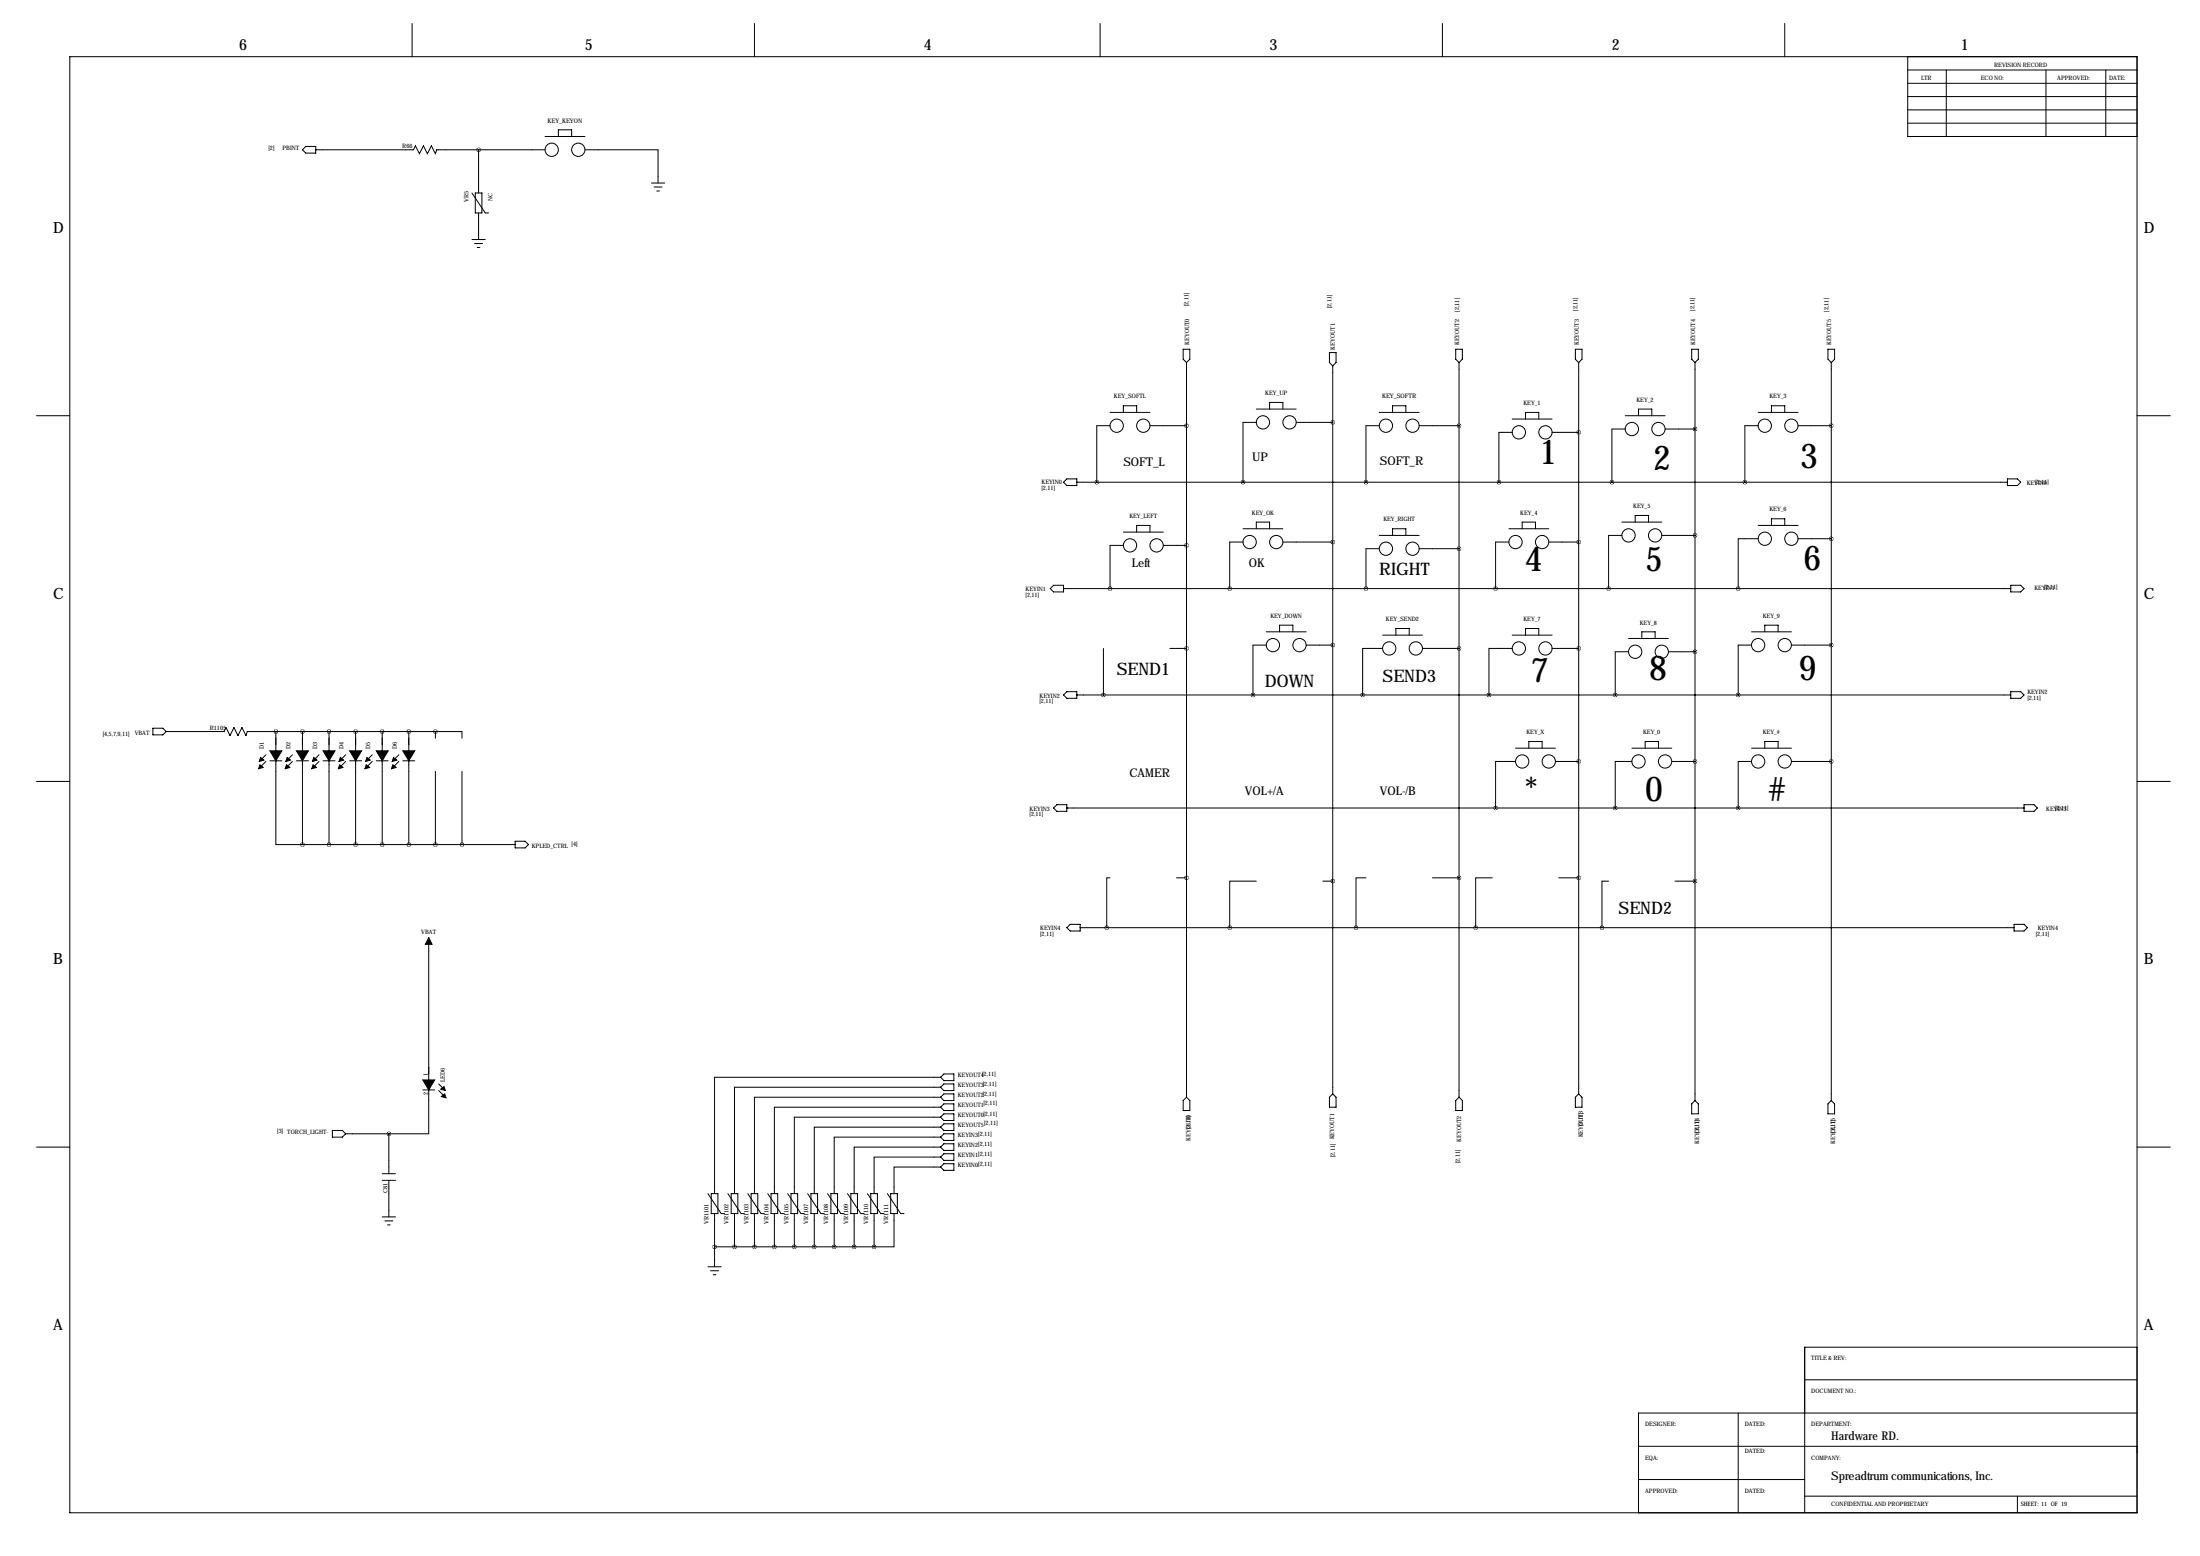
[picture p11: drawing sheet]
<svg xmlns="http://www.w3.org/2000/svg" width="841mm" height="594mm" viewBox="0 0 841 594" stroke-linecap="round" stroke-linejoin="round" font-family="sans-serif">
<g fill="none" stroke="#000" stroke-width=".38">
<path d="M157.5 9v12.7M288.3 9v12.7M420.4 9v12.7M551.2 9v12.7M682 9v12.7M26.7 21.7h789.9v556.2h-789.9zM729 36.9h87.6M729 21.7v30.4h87.6M729 31.8h87.6M729 26.7h87.6M743.7 26.7v25.4M781.8 26.7v25.4"/>
<path d="M804.7 26.7v25.4M115.6 57.2l1.2-1.2h3.8v2.5h-3.8zM120.6 57.2h37.4l.7-1.5 1.6 3 1.5-3 1.5 3 1.5-3 1.6 3 .5-1.5h41.4M182.9 57.2v16.5M208.3 52.1h15.2M213.4 52.1v-2.5h5v2.5M223.5 57.2h28v12.7M729 47.1h87.6M729 42h87.6M180.3 73.7l5.1 7.7h1.3M181.6 73.7h2.5v7.7h-2.5zM248.9 69.9h5.1"/>
<path d="M249.9 71.4h3.1M251 73h1M180.3 91.5h5.1M181.4 93h3M182.4 94.6h1M182.9 81.4v10.1M452.1 133.4h2.6v3.8l-1.3 1.3-1.3-1.3zM453.4 138.5v280.7M508 134.7h2.5v3.8l-1.2 1.3-1.3-1.3zM509.3 139.8v278.1M556.3 133.4h2.5v3.8l-1.3 1.3-1.2-1.3zM557.5 138.5v280.7"/>
<path d="M602 133.4h2.5v3.8l-1.3 1.3-1.2-1.3zM603.2 138.5v279.4M646.4 133.4h2.6v3.8l-1.3 1.3-1.3-1.3zM647.7 138.5v281.9M698.5 133.4h2.5v3.8l-1.2 1.3-1.3-1.3zM699.8 138.5v281.9M14 158.8h12.7M424.2 157.6h15.2M429.3 157.6v-2.6h5v2.6M480.1 156.3h15.2M485.1 156.3v-2.6h5.1v2.6M527 157.6h15.3"/>
<path d="M532.1 157.6v-2.6h5.1v2.6M621 158.8h15.3M626.1 158.8v-2.5h5.1v2.5M671.8 157.6h15.3M676.9 157.6v-2.6h5.1v2.6M816.6 158.8h12.7M424.2 162.6h-5.1v21.6M439.4 162.6h14M480.1 161.4h-5.1v22.8M495.3 161.4h14M527 162.6h-5v21.6M542.3 162.6h15.2"/>
<path d="M577.8 160.1h15.3M577.8 165.2h-5v19M582.9 160.1v-2.5h5.1v2.5M593.1 165.2h10.1M621 163.9h-5.1v20.3M636.3 163.9h11.4M671.8 162.6h-5.1v21.6M687.1 162.6h12.7M407.7 183h3.8v2.5h-3.8l-1.3-1.3zM411.5 184.2h355.6M619.8 199.5h15.2M624.8 199.5v-2.6h5.1v2.6"/>
<path d="M767.1 183h3.8l1.3 1.2-1.3 1.3h-3.8zM429.3 203.3h15.2M429.3 208.4h-5.1v16.5M434.3 203.3v-2.6h5.1v2.6M444.5 208.4h8.9M475 202h15.2M475 207.1h-5.1v17.8M480.1 202v-2.5h5v2.5M490.2 207.1h19.1M527 204.5h15.3M527 209.6h-5v15.3M532.1 204.5v-2.5h5.1v2.5"/>
<path d="M542.3 209.6h15.2M576.6 202h15.2M576.6 207.1h-5.1v17.8M581.7 202v-2.5h5v2.5M591.8 207.1h11.4M619.8 204.5h-5.1v20.4M635 204.5h12.7M671.8 205.8h-7.6v19.1M671.8 200.7h15.3M676.9 200.7v-2.5h5.1v2.5M687.1 205.8h12.7M402.6 223.6h3.8v2.5h-3.8l-1.3-1.2z"/>
<path d="M406.4 224.9h361.9M768.3 223.6h3.9l1.2 1.3-1.2 1.2h-3.9zM421.6 247.7v17.8M447 247.7h6.4M483.9 241.4h15.2M483.9 246.5h-5.1v19M488.9 241.4v-2.6h5.1v2.6M499.1 246.5h10.2M528.3 247.7h-7.6v17.8M528.3 242.6h15.3M533.4 242.6v-2.5h5.1v2.5M543.6 247.7h13.9"/>
<path d="M577.8 247.7h-8.8v17.8M577.8 242.6h15.3M582.9 242.6v-2.5h5.1v2.5M593.1 247.7h10.1M622.3 243.9h15.2M622.3 249h-5.1v16.5M627.4 243.9v-2.5h5.1v2.5M637.5 249h10.2M669.3 246.5h-5.1v19M669.3 241.4h15.2M674.4 241.4v-2.6h5v2.6M684.5 246.5h15.3"/>
<path d="M58.4 278.2h3.8l1.3 1.3-1.3 1.2h-3.8zM63.5 279.5h22.1l.8-1.6 1.5 3.1 1.5-3.1 1.5 3.1 1.6-3.1 1.5 3.1 .5-1.5h71.9M105.4 279.5v43.2h10.2M115.6 279.5v43.2M125.7 279.5v43.2M135.9 279.5v43.2M146 279.5v43.2M156.2 279.5v43.2M166.4 279.5h10.1v2.5M166.4 279.5v2.5M406.4 265.5l1.3-1.3h3.8v2.6h-3.8zM411.5 265.5h356.8"/>
<path d="M768.3 264.2h3.9l1.2 1.3-1.2 1.3h-3.9zM14 298.5h12.7M101.6 288.4l-2.5 2.5M101.6 290.9l-2.5 2.5M103.1 290.6h4.6M111.8 288.4l-2.6 2.5M111.8 290.9l-2.6 2.5M113.3 290.6h4.6M121.9 288.4l-2.5 2.5M121.9 290.9l-2.5 2.5M123.4 290.6h4.6M132.1 288.4l-2.6 2.5"/>
<path d="M132.1 290.9l-2.6 2.5M133.6 290.6h4.6M142.2 288.4l-2.5 2.5M142.2 290.9l-2.5 2.5M143.8 290.6h4.5M152.4 288.4l-2.5 2.5M152.4 290.9l-2.5 2.5M153.9 290.6h4.6M166.4 294.7v28M176.5 294.7v28M579.1 290.9h-7.6v17.8M579.1 285.8h15.3"/>
<path d="M584.2 285.8v-2.5h5.1v2.5M594.4 290.9h8.8M623.6 290.9h-6.4v17.8M623.6 285.8h15.2M628.6 285.8v-2.5h5.1v2.5M638.8 290.9h8.9M669.3 290.9h-5.1v17.8M669.3 285.8h15.2M674.4 285.8v-2.5h5v2.5M684.5 290.9h15.3M816.6 298.5h12.7M402.6 308.7l1.3-1.3h3.8v2.6h-3.8z"/>
<path d="M407.7 308.7h365.7M773.4 307.4h3.8l1.3 1.3-1.3 1.3h-3.8zM115.6 322.7h81.2M196.8 321.4h3.9l1.2 1.3-1.2 1.2h-3.9zM424.2 335.4h-1.3v19M449.6 335.4h3.8M480.1 336.6h-10.2v17.8M505.5 336.6h3.8M522 335.4h-3.8v19M547.4 335.4h10.1M570.2 335.4h-6.3v19M595.6 335.4h7.6"/>
<path d="M614.7 336.6h-2.6v17.8M640.1 336.6h7.6M163.8 358.2v74.9h-15.2M408.9 353.1h3.8v2.6h-3.8l-1.2-1.3zM412.7 354.4h356.9M769.6 353.1h3.8l1.3 1.3-1.3 1.3h-3.8zM161.5 416.4h4.6M167.6 414.1l2.6 2.5M167.6 416.6l2.6 2.6M359.4 419.2h-71.1v36.8M359.4 415.4h-78.7v40.6M359.4 411.6h-86.4v44.4"/>
<path d="M359.4 411.6l1.3-1.3h3.8v2.5h-3.8zM359.4 415.4l1.3-1.3h3.8v2.5h-3.8zM359.4 419.2l1.3-1.3h3.8v2.5h-3.8zM509.3 417.9l1.2 1.3v3.8h-2.5v-3.8zM603.2 417.9l1.3 1.3v3.8h-2.5v-3.8zM14 438.2h12.7M127 431.9h3.8l1.3 1.2-1.3 1.3h-3.8zM132.1 433.1h16.5M148.6 433.1v15.3M359.4 438.2h-33v17.8M359.4 434.4h-40.6v21.6M359.4 430.6h-48.3v25.4"/>
<path d="M359.4 426.8h-55.9v29.2M359.4 423h-63.5v33M359.4 423l1.3-1.3h3.8v2.6h-3.8zM359.4 426.8l1.3-1.3h3.8v2.6h-3.8zM359.4 434.4l1.3-1.3h3.8v2.6h-3.8zM359.4 430.6l1.3-1.3h3.8v2.6h-3.8zM359.4 438.2l1.3-1.2h3.8v2.5h-3.8zM452.1 420.4l1.3-1.2 1.3 1.2v3.9h-2.6zM556.3 420.4l1.2-1.2 1.3 1.2v3.9h-2.5zM647.7 420.4l1.3 1.3v3.8h-2.6v-3.8zM699.8 420.4l1.2 1.3v3.8h-2.5v-3.8zM816.6 438.2h12.7"/>
<path d="M146 450.9h5.1M146 448.4h5.1M148.6 450.9v14M270.5 456l5.1 7.6h1.3M271.8 456h2.5v7.6h-2.5zM278.1 456l5.1 7.6h1.3M279.4 456h2.5v7.6h-2.5zM285.8 456l5 7.6h1.3M287 456h2.6v7.6h-2.6zM293.4 456l5 7.6h1.3M294.6 456h2.6v7.6h-2.6zM301 456l5.1 7.6h1.2"/>
<path d="M302.3 456h2.5v7.6h-2.5zM308.6 456l5.1 7.6h1.3M309.9 456h2.5v7.6h-2.5zM316.2 456l5.1 7.6h1.3M317.5 456h2.5v7.6h-2.5zM323.8 456l5.1 7.6h1.3M325.1 456h2.6v7.6h-2.6zM331.5 456l5 7.6h1.3M332.7 456h2.6v7.6h-2.6zM339.1 456l5.1 7.6h1.2M340.4 456h2.5v7.6h-2.5zM359.4 445.8h-17.8v10.2"/>
<path d="M359.4 442h-25.4v14M359.4 445.8l1.3-1.2h3.8v2.5h-3.8zM359.4 442l1.3-1.2h3.8v2.5h-3.8zM146 464.9h5.1M147.1 466.4h3M148.1 467.9h1M273 463.6v20.3M273 476.3h61M280.7 463.6v12.7M288.3 463.6v12.7M295.9 463.6v12.7M303.5 463.6v12.7"/>
<path d="M311.1 463.6v12.7M318.8 463.6v12.7M326.4 463.6v12.7M334 463.6v12.7M341.6 463.6v12.7h-7.6M270.5 483.9h5.1M271.5 485.5h3.1M272.5 487h1.1M816.6 514.7h-127v63.2M664.2 539.8v38.1M689.6 527.1h127M816.6 539.8h-190.5v38.1"/>
<path d="M626.1 552.5h63.3M689.6 552.5h127M626.1 565.2h63.5M689.6 571.6h127M770.9 571.6v6.3"/>
<circle cx="210.8" cy="57.2" r="2.54"/>
<circle cx="221" cy="57.2" r="2.54"/>
<circle cx="426.7" cy="162.6" r="2.54"/>
<circle cx="436.9" cy="162.6" r="2.54"/>
<circle cx="482.6" cy="161.4" r="2.54"/>
<circle cx="492.8" cy="161.4" r="2.54"/>
<circle cx="529.6" cy="162.6" r="2.54"/>
<circle cx="539.7" cy="162.6" r="2.54"/>
<circle cx="580.4" cy="165.2" r="2.54"/>
<circle cx="590.5" cy="165.2" r="2.54"/>
<circle cx="623.6" cy="163.9" r="2.54"/>
<circle cx="633.7" cy="163.9" r="2.54"/>
<circle cx="674.4" cy="162.6" r="2.54"/>
<circle cx="684.5" cy="162.6" r="2.54"/>
<circle cx="431.8" cy="208.4" r="2.54"/>
<circle cx="442" cy="208.4" r="2.54"/>
<circle cx="477.5" cy="207.1" r="2.54"/>
<circle cx="487.7" cy="207.1" r="2.54"/>
<circle cx="529.6" cy="209.6" r="2.54"/>
<circle cx="539.7" cy="209.6" r="2.54"/>
<circle cx="579.1" cy="207.1" r="2.54"/>
<circle cx="589.3" cy="207.1" r="2.54"/>
<circle cx="622.3" cy="204.5" r="2.54"/>
<circle cx="632.5" cy="204.5" r="2.54"/>
<circle cx="674.4" cy="205.8" r="2.54"/>
<circle cx="684.5" cy="205.8" r="2.54"/>
<circle cx="486.4" cy="246.5" r="2.54"/>
<circle cx="496.6" cy="246.5" r="2.54"/>
<circle cx="530.9" cy="247.7" r="2.54"/>
<circle cx="541" cy="247.7" r="2.54"/>
<circle cx="580.4" cy="247.7" r="2.54"/>
<circle cx="590.5" cy="247.7" r="2.54"/>
<circle cx="624.8" cy="249" r="2.54"/>
<circle cx="635" cy="249" r="2.54"/>
<circle cx="671.8" cy="246.5" r="2.54"/>
<circle cx="682" cy="246.5" r="2.54"/>
<circle cx="581.7" cy="290.9" r="2.54"/>
<circle cx="591.8" cy="290.9" r="2.54"/>
<circle cx="626.1" cy="290.9" r="2.54"/>
<circle cx="636.3" cy="290.9" r="2.54"/>
<circle cx="671.8" cy="290.9" r="2.54"/>
<circle cx="682" cy="290.9" r="2.54"/>
</g>
<g fill="#000" stroke="#000" stroke-width=".38">
<path d="M99.3 292.2l1.3 1-1.8 .5zM99.6 289.4l1.2 1-1.7 .5zM105.4 286.8h2.3l-2.3 3.8zM103.1 286.8h2.3v3.8zM109.5 292.2l1.2 1-1.7 .5zM109.7 289.4l1.3 1-1.8 .5zM115.6 286.8h2.3l-2.3 3.8zM113.3 286.8h2.3v3.8zM119.6 292.2l1.3 1-1.8 .5zM119.9 289.4l1.3 1-1.8 .5zM125.7 286.8h2.3l-2.3 3.8zM123.4 286.8h2.3v3.8z"/>
<path d="M129.8 292.2l1.3 1-1.8 .5zM130 289.4l1.3 1-1.8 .5zM135.9 286.8h2.3l-2.3 3.8zM133.6 286.8h2.3v3.8zM140 292.2l1.2 1-1.8 .5zM140.2 289.4l1.3 1-1.8 .5zM146 286.8h2.3l-2.3 3.8zM143.8 286.8h2.2v3.8zM150.1 292.2l1.3 1-1.8 .5zM150.4 289.4l1.2 1-1.7 .5zM156.2 286.8h2.3l-2.3 3.8zM153.9 286.8h2.3v3.8z"/>
<path d="M163.8 358.2l1.3 2.6h-2.5zM161.5 412.6h2.3v3.8zM163.8 412.6h2.3l-2.3 3.8zM168.4 416.1l1.3-1 .5 1.5zM168.7 418.9l1.2-1 .5 1.5z"/>
</g>
<path d="M572.7 184.2a.05 .05 0 0 0 .1 0 .05 .05 0 0 0-.1 0zM603.2 165.2a.06 .06 0 0 0 .1 0 .06 .06 0 0 0-.1 0zM615.9 184.2a.05 .05 0 0 0 .1 0 .05 .05 0 0 0-.1 0zM647.6 163.9a.1 .1 0 0 0 .2 0 .1 .1 0 0 0-.2 0zM666.7 184.2a.05 .05 0 0 0 .1 0 .05 .05 0 0 0-.1 0zM699.7 162.6a.05 .05 0 0 0 .1 0 .05 .05 0 0 0-.1 0zM571.4 224.9a.1 .1 0 0 0 .2 0 .1 .1 0 0 0-.2 0zM603.2 207.1a.06 .06 0 0 0 .1 0 .06 .06 0 0 0-.1 0zM614.6 224.9a.05 .05 0 0 0 .1 0 .05 .05 0 0 0-.1 0zM647.6 204.5a.1 .1 0 0 0 .2 0 .1 .1 0 0 0-.2 0zM664.2 224.9a.05 .05 0 0 0 .1 0 .05 .05 0 0 0-.1 0zM699.7 205.8a.05 .05 0 0 0 .1 0 .05 .05 0 0 0-.1 0zM568.9 265.5a.05 .05 0 0 0 .1 0 .05 .05 0 0 0-.1 0zM603.2 247.7a.06 .06 0 0 0 .1 0 .06 .06 0 0 0-.1 0zM617.2 265.5a.05 .05 0 0 0 .1 0 .05 .05 0 0 0-.1 0zM664.2 265.5a.05 .05 0 0 0 .1 0 .05 .05 0 0 0-.1 0zM699.7 246.5a.05 .05 0 0 0 .1 0 .05 .05 0 0 0-.1 0zM571.4 308.7a.1 .1 0 0 0 .2 0 .1 .1 0 0 0-.2 0zM603.2 290.9a.06 .06 0 0 0 .1 0 .06 .06 0 0 0-.1 0zM617.2 308.7a.05 .05 0 0 0 .1 0 .05 .05 0 0 0-.1 0zM647.6 290.9a.1 .1 0 0 0 .2 0 .1 .1 0 0 0-.2 0zM664.2 308.7a.05 .05 0 0 0 .1 0 .05 .05 0 0 0-.1 0zM699.7 290.9a.05 .05 0 0 0 .1 0 .05 .05 0 0 0-.1 0zM647.6 249a.1 .1 0 0 0 .2 0 .1 .1 0 0 0-.2 0zM557.5 162.6a.05 .05 0 0 0 .1 0 .05 .05 0 0 0-.1 0zM521.9 184.2a.05 .05 0 0 0 .1 0 .05 .05 0 0 0-.1 0zM509.2 161.4a.05 .05 0 0 0 .1 0 .05 .05 0 0 0-.1 0zM474.9 184.2a.05 .05 0 0 0 .1 0 .05 .05 0 0 0-.1 0zM453.3 162.6a.05 .05 0 0 0 .1 0 .05 .05 0 0 0-.1 0zM419 184.2a.1 .1 0 0 0 .2 0 .1 .1 0 0 0-.2 0zM453.3 208.4a.05 .05 0 0 0 .1 0 .05 .05 0 0 0-.1 0zM424.1 224.9a.05 .05 0 0 0 .1 0 .05 .05 0 0 0-.1 0zM509.2 207.1a.05 .05 0 0 0 .1 0 .05 .05 0 0 0-.1 0zM469.8 224.9a.1 .1 0 0 0 .2 0 .1 .1 0 0 0-.2 0zM509.2 246.5a.05 .05 0 0 0 .1 0 .05 .05 0 0 0-.1 0zM478.7 265.5a.05 .05 0 0 0 .1 0 .05 .05 0 0 0-.1 0zM453.3 247.7a.05 .05 0 0 0 .1 0 .05 .05 0 0 0-.1 0zM421.6 265.5a.05 .05 0 0 0 .1 0 .05 .05 0 0 0-.1 0zM557.5 209.6a.05 .05 0 0 0 .1 0 .05 .05 0 0 0-.1 0zM521.9 224.9a.05 .05 0 0 0 .1 0 .05 .05 0 0 0-.1 0zM146 279.5a.05 .05 0 0 0 .1 0 .05 .05 0 0 0-.1 0zM135.8 279.5a.05 .05 0 0 0 .1 0 .05 .05 0 0 0-.1 0zM125.7 279.5a.05 .05 0 0 0 .1 0 .05 .05 0 0 0-.1 0zM135.8 322.7a.05 .05 0 0 0 .1 0 .05 .05 0 0 0-.1 0zM146 322.7a.05 .05 0 0 0 .1 0 .05 .05 0 0 0-.1 0zM156.2 322.7a.05 .05 0 0 0 .1 0 .05 .05 0 0 0-.1 0zM557.5 247.7a.05 .05 0 0 0 .1 0 .05 .05 0 0 0-.1 0zM520.6 265.5a.1 .1 0 0 0 .2 0 .1 .1 0 0 0-.2 0zM469.8 354.4a.1 .1 0 0 0 .2 0 .1 .1 0 0 0-.2 0zM453.3 335.4a.05 .05 0 0 0 .1 0 .05 .05 0 0 0-.1 0zM422.9 354.4a.05 .05 0 0 0 .1 0 .05 .05 0 0 0-.1 0zM115.5 279.5a.05 .05 0 0 0 .1 0 .05 .05 0 0 0-.1 0zM125.7 322.7a.05 .05 0 0 0 .1 0 .05 .05 0 0 0-.1 0zM115.5 322.7a.05 .05 0 0 0 .1 0 .05 .05 0 0 0-.1 0zM156.2 279.5a.05 .05 0 0 0 .1 0 .05 .05 0 0 0-.1 0zM166.3 279.5a.05 .05 0 0 0 .1 0 .05 .05 0 0 0-.1 0zM166.3 322.7a.05 .05 0 0 0 .1 0 .05 .05 0 0 0-.1 0zM176.5 322.7a.05 .05 0 0 0 .1 0 .05 .05 0 0 0-.1 0zM518.1 354.4a.05 .05 0 0 0 .1 0 .05 .05 0 0 0-.1 0zM557.5 335.4a.05 .05 0 0 0 .1 0 .05 .05 0 0 0-.1 0zM563.8 354.4a.05 .05 0 0 0 .1 0 .05 .05 0 0 0-.1 0zM603.2 335.4a.06 .06 0 0 0 .1 0 .06 .06 0 0 0-.1 0zM612.1 354.4a.05 .05 0 0 0 .1 0 .05 .05 0 0 0-.1 0zM647.6 336.6a.1 .1 0 0 0 .2 0 .1 .1 0 0 0-.2 0zM509.2 336.6a.05 .05 0 0 0 .1 0 .05 .05 0 0 0-.1 0zM148.5 433.1a.05 .05 0 0 0 .1 0 .05 .05 0 0 0-.1 0zM182.8 57.2a.05 .05 0 0 0 .1 0 .05 .05 0 0 0-.1 0zM273 476.3a.06 .06 0 0 0 .1 0 .06 .06 0 0 0-.1 0zM280.6 476.3a.05 .05 0 0 0 .1 0 .05 .05 0 0 0-.1 0zM288.2 476.3a.05 .05 0 0 0 .1 0 .05 .05 0 0 0-.1 0zM295.9 476.3a.05 .05 0 0 0 .1 0 .05 .05 0 0 0-.1 0zM303.5 476.3a.05 .05 0 0 0 .1 0 .05 .05 0 0 0-.1 0zM311.1 476.3a.06 .06 0 0 0 .1 0 .06 .06 0 0 0-.1 0zM318.7 476.3a.05 .05 0 0 0 .1 0 .05 .05 0 0 0-.1 0zM326.3 476.3a.05 .05 0 0 0 .1 0 .05 .05 0 0 0-.1 0zM334 476.3a.05 .05 0 0 0 .1 0 .05 .05 0 0 0-.1 0zM105.4 279.5a.05 .05 0 0 0 .1 0 .05 .05 0 0 0-.1 0z" fill="#000" stroke="#000" stroke-width="1.5"/>
<g font-size="13.2">
<text x="588.3" y="177.1">1</text>
<text x="631.7" y="179.4">2</text>
<text x="687.8" y="178.6">3</text>
<text x="582.7" y="218.3">4</text>
<text x="628.6" y="218.3">5</text>
<text x="689.1" y="217.7">6</text>
<text x="585" y="260.4">7</text>
<text x="630.2" y="259.9">8</text>
<text x="687.3" y="259.9">9</text>
<text x="582.9" y="306.1">*</text>
<text x="628.6" y="306.1">0</text>
<text x="675.6" y="306.1">#</text>
</g>
<g font-size="6.6">
<text x="527" y="219.8">RIGHT</text>
<text x="426.7" y="257.9">SEND1</text>
<text x="483.4" y="262.5">DOWN</text>
<text x="528.3" y="260.4">SEND3</text>
<text x="618.5" y="349.1">SEND2</text>
</g>
<g font-size="5.9">
<text x="91.4" y="19.1">6</text>
<text x="223.5" y="19.1">5</text>
<text x="353.1" y="19.1">4</text>
<text x="485.1" y="19.1">3</text>
<text x="615.9" y="19.1">2</text>
<text x="749.3" y="19.1">1</text>
<text x="20.3" y="89">D</text>
<text x="819.1" y="89">D</text>
<text x="20.3" y="228.7">C</text>
<text x="819.1" y="228.7">C</text>
<text x="20.3" y="368.4">B</text>
<text x="819.1" y="368.4">B</text>
<text x="20.3" y="508.1">A</text>
<text x="819.1" y="508.1">A</text>
</g>
<g font-size="4.6">
<text x="429.3" y="177.9">SOFT_L</text>
<text x="478.5" y="176.1">UP</text>
<text x="527.3" y="177.6">SOFT_R</text>
<text x="432.6" y="216.7">Left</text>
<text x="477.3" y="216.5">OK</text>
<text x="431.5" y="297">CAMER</text>
<text x="475.7" y="303.9">VOL+/A</text>
<text x="527.3" y="303.9">VOL-/B</text>
<text x="699.8" y="550">Hardware RD.</text>
<text x="699.8" y="565.2">Spreadtrum communications, Inc.</text>
</g>
<g font-size="2.4">
<text x="209.2" y="46.8">KEY_KEYON</text>
<text x="528.2" y="152.2">KEY_SOFTR</text>
</g>
<g font-size="2.3">
<text x="762" y="25.5">REVISION RECORD</text>
<text x="734.1" y="30.6">LTR</text>
<text x="756.9" y="30.6">ECO NO:</text>
<text x="786.1" y="30.6">APPROVED:</text>
<text x="805.9" y="30.6">DATE:</text>
<text x="102.6" y="57.2">[2]</text>
<text x="107.9" y="57.2">PBINT</text>
<text x="153.7" y="56.7">R66</text>
<text x="179.1" y="77.2" transform="rotate(-90 179.1 77.2)">VR5</text>
<text x="188.2" y="76.7" transform="rotate(-90 188.2 76.7)">NC</text>
<text x="454.2" y="117" transform="rotate(-90 454.2 117)">[2,11]</text>
<text x="508.8" y="117.7" transform="rotate(-90 508.8 117.7)">[2,11]</text>
<text x="557.5" y="119" transform="rotate(-90 557.5 119)">[2,11]</text>
<text x="602.8" y="118.7" transform="rotate(-90 602.8 118.7)">[2,11]</text>
<text x="647.5" y="118.7" transform="rotate(-90 647.5 118.7)">[2,11]</text>
<text x="698.8" y="119" transform="rotate(-90 698.8 119)">[2,11]</text>
<text x="454.4" y="131.8" transform="rotate(-90 454.4 131.8)">KEYOUT0</text>
<text x="557.5" y="131.9" transform="rotate(-90 557.5 131.9)">KEYOUT2</text>
<text x="603.2" y="131.9" transform="rotate(-90 603.2 131.9)">KEYOUT3</text>
<text x="647.7" y="131.9" transform="rotate(-90 647.7 131.9)">KEYOUT4</text>
<text x="699.8" y="131.9" transform="rotate(-90 699.8 131.9)">KEYOUT5</text>
<text x="510" y="133.5" transform="rotate(-90 510 133.5)">KEYOUT1</text>
<text x="425.7" y="152.2">KEY_SOFTL</text>
<text x="483.5" y="150.9">KEY_UP</text>
<text x="582.2" y="154.8">KEY_1</text>
<text x="625.4" y="153.5">KEY_2</text>
<text x="676.2" y="152.2">KEY_3</text>
<text x="398" y="185">KEYIN0</text>
<text x="774.4" y="185.3">KEYIN0</text>
<text x="777.7" y="184.8">[2,11]</text>
<text x="398" y="187">[2,11]</text>
<text x="431.5" y="197.9">KEY_LEFT</text>
<text x="478.4" y="196.7">KEY_OK</text>
<text x="580.9" y="196.7">KEY_4</text>
<text x="624.1" y="194.1">KEY_5</text>
<text x="676.2" y="195.4">KEY_6</text>
<text x="528.6" y="199.2">KEY_RIGHT</text>
<text x="391.9" y="225.9">KEYIN1</text>
<text x="391.9" y="227.9">[2,11]</text>
<text x="777.4" y="225.5">KEYIN1</text>
<text x="781.2" y="225.2">[2,11]</text>
<text x="485.4" y="236">KEY_DOWN</text>
<text x="529.6" y="237.3">KEY_SEND2</text>
<text x="582.2" y="237.3">KEY_7</text>
<text x="626.6" y="238.6">KEY_8</text>
<text x="673.6" y="236">KEY_9</text>
<text x="397.3" y="266.5">KEYIN2</text>
<text x="397.3" y="268.6">[2,11]</text>
<text x="774.7" y="265.2">KEYIN2</text>
<text x="774.7" y="267.3">[2,11]</text>
<text x="39.3" y="281">[4,5,7,9,11]</text>
<text x="51.5" y="280.7">VBAT</text>
<text x="80.1" y="279">R1105</text>
<text x="583.3" y="280.5">KEY_X</text>
<text x="627.9" y="280.5">KEY_0</text>
<text x="673.6" y="280.5">KEY_#</text>
<text x="100.8" y="286.2" transform="rotate(-90 100.8 286.2)">D1</text>
<text x="111" y="286.2" transform="rotate(-90 111 286.2)">D2</text>
<text x="121.2" y="286.2" transform="rotate(-90 121.2 286.2)">D3</text>
<text x="131.3" y="286.2" transform="rotate(-90 131.3 286.2)">D4</text>
<text x="141.5" y="286.2" transform="rotate(-90 141.5 286.2)">D5</text>
<text x="151.6" y="286.2" transform="rotate(-90 151.6 286.2)">D6</text>
<text x="393.4" y="309.7">KEYIN3</text>
<text x="393.4" y="311.7">[2,11]</text>
<text x="781.9" y="309.7">KEYIN3</text>
<text x="785.3" y="309.6">[2,11]</text>
<text x="203.2" y="323.9">KPLED_CTRL</text>
<text x="218.4" y="323.2">[4]</text>
<text x="161" y="356.9">VBAT</text>
<text x="397.5" y="355.4">KEYIN4</text>
<text x="397.5" y="357.5">[2,11]</text>
<text x="778" y="357.5">[2,11]</text>
<text x="778.7" y="355.4">KEYIN4</text>
<text x="163.5" y="411" transform="rotate(-90 163.5 411)">1</text>
<text x="169.9" y="413.2" transform="rotate(-90 169.9 413.2)">LED6</text>
<text x="366" y="411.6">KEYOUT4[2,11]</text>
<text x="163.5" y="418.3" transform="rotate(-90 163.5 418.3)">2</text>
<text x="366" y="419.2">KEYOUT2[2,11]</text>
<text x="366" y="415.4">KEYOUT3[2,11]</text>
<text x="366" y="423">KEYOUT1</text>
<text x="375.9" y="422.2">[2,11]</text>
<text x="366" y="430.6">KEYOUT5</text>
<text x="366" y="426.8">KEYOUT0[2,11]</text>
<text x="376.1" y="429.8">[2,11]</text>
<text x="454.9" y="431.4" transform="rotate(-90 454.9 431.4)">[2,11]</text>
<text x="604.8" y="430.2" transform="rotate(-90 604.8 430.2)">[2,11]</text>
<text x="106" y="432.9">[3] TORCH_LIGHT-</text>
<text x="366" y="434.4">KEYIN3[2,11]</text>
<text x="454.9" y="435.8" transform="rotate(-90 454.9 435.8)">KEYOUT0</text>
<text x="509.8" y="435.3" transform="rotate(-90 509.8 435.3)">KEYOUT1</text>
<text x="558.3" y="436.2" transform="rotate(-90 558.3 436.2)">KEYOUT2</text>
<text x="604.8" y="434.5" transform="rotate(-90 604.8 434.5)">KEYOUT3</text>
<text x="649.2" y="437.1" transform="rotate(-90 649.2 437.1)">KEYOUT4</text>
<text x="649.2" y="432.7" transform="rotate(-90 649.2 432.7)">[2,11]</text>
<text x="701.3" y="437.1" transform="rotate(-90 701.3 437.1)">KEYOUT5</text>
<text x="701.3" y="432.7" transform="rotate(-90 701.3 432.7)">[2,11]</text>
<text x="366" y="442">KEYIN1[2,11]</text>
<text x="366" y="438.2">KEYIN2[2,11]</text>
<text x="510" y="442.1" transform="rotate(-90 510 442.1)">[2,11]</text>
<text x="366" y="445.8">KEYIN0[2,11]</text>
<text x="557.8" y="444.4" transform="rotate(-90 557.8 444.4)">[2,11]</text>
<text x="148.1" y="455.9" transform="rotate(-90 148.1 455.9)">C81</text>
<text x="270.8" y="467.5" transform="rotate(-90 270.8 467.5)">VR1101</text>
<text x="278.4" y="467.5" transform="rotate(-90 278.4 467.5)">VR1102</text>
<text x="286" y="467.5" transform="rotate(-90 286 467.5)">VR1103</text>
<text x="293.6" y="467.5" transform="rotate(-90 293.6 467.5)">VR1104</text>
<text x="301.2" y="467.5" transform="rotate(-90 301.2 467.5)">VR1105</text>
<text x="308.9" y="467.5" transform="rotate(-90 308.9 467.5)">VR1107</text>
<text x="316.5" y="467.5" transform="rotate(-90 316.5 467.5)">VR1108</text>
<text x="324.1" y="467.5" transform="rotate(-90 324.1 467.5)">VR1109</text>
<text x="331.7" y="467.5" transform="rotate(-90 331.7 467.5)">VR1110</text>
<text x="339.3" y="467.5" transform="rotate(-90 339.3 467.5)">VR1111</text>
<text x="692.1" y="519.5">TITLE &amp; REV:</text>
<text x="692.1" y="532.2">DOCUMENT NO.:</text>
<text x="628.6" y="544.9">DESIGNER:</text>
<text x="666.7" y="544.9">DATED:</text>
<text x="692.1" y="544.9">DEPARTMENT:</text>
<text x="628.6" y="557.6">EQA:</text>
<text x="666.7" y="555.1">DATED:</text>
<text x="692.1" y="557.6">COMPANY:</text>
<text x="628.6" y="570.3">APPROVED:</text>
<text x="666.7" y="570.3">DATED:</text>
<text x="699.8" y="575.4">CONFIDENTIAL AND PROPRIETARY</text>
<text x="772.2" y="575.4">SHEET: 11 OF 19</text>
</g>
</svg>
